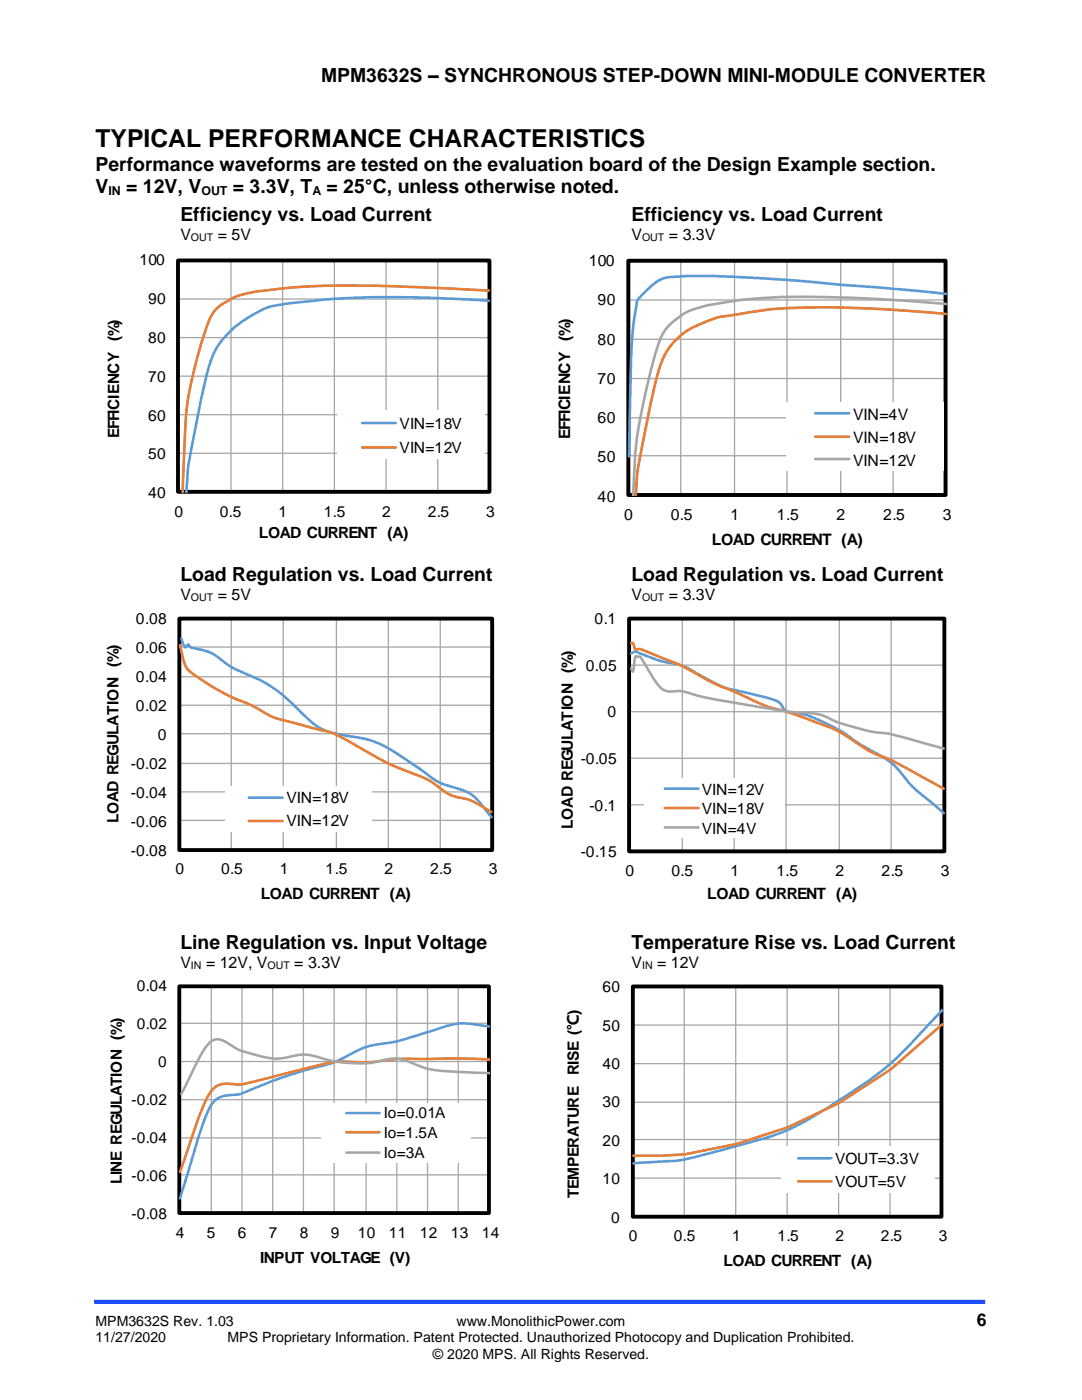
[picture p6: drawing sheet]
<svg xmlns="http://www.w3.org/2000/svg" width="216mm" height="279mm" viewBox="0 0 216 279" stroke-linecap="round" stroke-linejoin="round" font-family="sans-serif">
<path d="M18.8 259.8h177.8" fill="none" stroke="#1c4eff" stroke-width=".79" stroke-linecap="butt"/>
<path d="M35.5 59.7h62.2M35.5 52h62.2v46.2M46.1 52v46.2M56.4 52v46.2M66.7 52v46.2M77 52v46.2M87.4 52v46.2M35.5 75.1h62.2M35.5 67.4h62.2M35.5 90.5h62.2M35.5 82.8h62.2" fill="none" stroke="#a6a6a6" stroke-width=".26"/>
<path d="M35.5 52h62.2v46.2h-62.2z" fill="none" stroke="#000" stroke-width=".77" stroke-linecap="butt"/>
<path d="M35.5 52v46.2h62.2" fill="none" stroke="#000" stroke-width=".26"/>
<path d="M97.5 60l-11.6-.6-7.5-.1-6.3 .1-7.8 .4a82.1 82.1 0 0 0-10.8 1.5 20.6 20.6 0 0 0-10.8 9.1 74.4 74.4 0 0 0-3.4 13.6l-.9 4.5a49.5 49.5 0 0 0-1.2 9.8" fill="none" stroke="#5b9bd5" stroke-width=".51"/>
<path d="M97.5 58l-22.8-1h-9.4l-7.5 .4a52.8 52.8 0 0 0-10.6 1.7 14.7 14.7 0 0 0-4.4 2.9 21.5 21.5 0 0 0-2.8 7 65.7 65.7 0 0 0-3.2 20.3l-.4 9" fill="none" stroke="#ed7d31" stroke-width=".51"/>
<path d="M67.4 81.9h29.4v9.7h-29.4z" fill-rule="evenodd" fill="#fff"/>
<path d="M72.3 84.4h6.7" fill="none" stroke="#5b9bd5" stroke-width=".51"/>
<path d="M72.3 89.3h6.7" fill="none" stroke="#ed7d31" stroke-width=".51"/>
<path d="M125.4 59.9h63.3M125.4 52h63.3v46.8M135.8 52v46.8M146.6 52v46.8M157 52v46.8M167.8 52v46.8M178.2 52v46.8M125.4 75.5h63.3M125.4 67.7h63.3M125.4 91h63.3M125.4 83.4h63.3" fill="none" stroke="#a6a6a6" stroke-width=".26"/>
<path d="M125.4 52h63.3v46.8h-63.3z" fill="none" stroke="#000" stroke-width=".78" stroke-linecap="butt"/>
<path d="M125.4 52v46.8h63.3" fill="none" stroke="#000" stroke-width=".26"/>
<path d="M188.8 58.7l-29.8-2.7-12.5-.8a81.4 81.4 0 0 0-13.6 .2 11.4 11.4 0 0 0-5.1 3.8 2.79 2.79 0 0 0-.9 2.3 83.5 83.5 0 0 0-1.1 15.9l-.3 13.7" fill="none" stroke="#5b9bd5" stroke-width=".52"/>
<path d="M188.8 62.7l-13-1-12.4-.4a83.8 83.8 0 0 0-18.2 1.7 21.7 21.7 0 0 0-9.3 3.9 13.8 13.8 0 0 0-4.9 8.6 229.3 229.3 0 0 0-3.9 20.1l-.3 3.4" fill="none" stroke="#ed7d31" stroke-width=".52"/>
<path d="M188.8 60.7l-9.2-.8-8.4-.4-9.2-.3-5.7 .1a71.6 71.6 0 0 0-18 2.4 13.2 13.2 0 0 0-6.2 5.2 93.3 93.3 0 0 0-4.2 15.9 87.4 87.4 0 0 0-1.6 16.2" fill="none" stroke="#a5a5a5" stroke-width=".52"/>
<path d="M156.9 80.4h31.4v13.6h-31.4z" fill-rule="evenodd" fill="#fff"/>
<path d="M162.6 82.5h6.8M36.2 127.5l.6 1.6 .2 .1 .6-.6a.88 .88 0 0 0 .8 .7 10.8 10.8 0 0 1 6.6 3 37.8 37.8 0 0 0 6.8 3.4 28.5 28.5 0 0 1 8.4 6.6 12.4 12.4 0 0 0 5.6 3.8l3.5 .8a20 20 0 0 1 10.8 4.1l3.5 2.3a20 20 0 0 0 5.6 3.4l.8 .3a9.3 9.3 0 0 1 6.1 3.6l2 2.5" fill="none" stroke="#5b9bd5" stroke-width=".52"/>
<path d="M162.6 87.2h6.8M35.9 128.7l.3 1.3a9.1 9.1 0 0 0 1.2 3.5 43.4 43.4 0 0 0 12.9 7.3l.6 .3a17.6 17.6 0 0 0 7.7 3.1l4.1 1.2a18.1 18.1 0 0 1 7.7 3 59.3 59.3 0 0 0 11.6 5.8 16.9 16.9 0 0 1 6.6 3.7 10.8 10.8 0 0 0 4.7 1.6l1.8 .8 3 1.7" fill="none" stroke="#ed7d31" stroke-width=".52"/>
<path d="M162.6 91.6h6.8" fill="none" stroke="#a5a5a5" stroke-width=".52"/>
<g fill="none" stroke="#a6a6a6" stroke-width=".26">
<path d="M35.8 123.5h62.4v46.2h-62.4M35.8 135.1h62.4M35.8 129.1h62.4M46.1 123.5v46.2M56.5 123.5v46.2M67.1 123.5v46.2M77.5 123.5v46.2M87.8 123.5v46.2M35.8 158h62.4M35.8 152.4h62.4M35.8 146.4h62.4M35.8 140.7h62.4"/>
<path d="M35.8 163.7h62.4"/>
</g>
<path d="M35.8 123.5h62.4v46.2h-62.4z" fill="none" stroke="#000" stroke-width=".78" stroke-linecap="butt"/>
<path d="M35.8 123.5v46.2" fill="none" stroke="#000" stroke-width=".26"/>
<path d="M45 156.9h29.2v9h-29.2z" fill-rule="evenodd" fill="#fff"/>
<path d="M125.9 130.4l.3-.1a1.33 1.33 0 0 1 1.6 .1l1 .4a23.7 23.7 0 0 0 6.8 1.9l1.7 .7 3.6 2a18.9 18.9 0 0 0 7.8 2.8l.7 .2a24 24 0 0 1 6.1 1.8l.6 .8a2.36 2.36 0 0 0 2.5 1.3 18.3 18.3 0 0 1 7.4 2.6 34.2 34.2 0 0 1 5.6 3.6l1.3 .8a18.6 18.6 0 0 1 7.2 5.3 30.8 30.8 0 0 0 6.6 6.2l1.6 1.5M49.6 159.2h6.8" fill="none" stroke="#5b9bd5" stroke-width=".52"/>
<path d="M125.9 128.4h.4l.3 .9a.52 .52 0 0 0 .9 .2l1.2 .4a76.7 76.7 0 0 1 11 5l3.4 1.8 5.8 2.4a27.5 27.5 0 0 0 8.1 2.9l6.3 2.3a24.7 24.7 0 0 1 8.4 4.5 17.3 17.3 0 0 0 5.5 2.6l11.1 6M49.6 163.8h6.8" fill="none" stroke="#ed7d31" stroke-width=".52"/>
<path d="M125.5 123.5h62.9v46.4h-62.9M125.5 132.7h62.9M136.1 123.5v46.4M146.5 123.5v46.4M156.9 123.5v46.4M167.5 123.5v46.4M177.8 123.5v46.4M125.5 151.3h62.9M125.5 142h62.9M125.5 160.6h62.9" fill="none" stroke="#a6a6a6" stroke-width=".26"/>
<path d="M125.5 123.5h62.9v46.4h-62.9z" fill="none" stroke="#000" stroke-width=".78" stroke-linecap="butt"/>
<path d="M125.5 123.5v46.4" fill="none" stroke="#000" stroke-width=".26"/>
<path d="M125.9 133.4l.3 .6 .3-1.4a2.21 2.21 0 0 1 .4-1.6l.9 .1 .3 .5a31.3 31.3 0 0 0 3.9 5.8 4.8 4.8 0 0 0 3.5 .5l.6 .1a108.1 108.1 0 0 0 15.7 3.1l7.1 1.1a15.3 15.3 0 0 1 6.2 1 40.2 40.2 0 0 0 12.8 3.3l10.4 2.9" fill="none" stroke="#a5a5a5" stroke-width=".52"/>
<path d="M128.5 155.3h28v11.9h-28z" fill-rule="evenodd" fill="#fff"/>
<path d="M132.6 157.4h6.8" fill="none" stroke="#5b9bd5" stroke-width=".52"/>
<path d="M132.6 161.3h6.8" fill="none" stroke="#ed7d31" stroke-width=".52"/>
<path d="M132.6 165.1h6.8" fill="none" stroke="#a5a5a5" stroke-width=".52"/>
<g fill="none" stroke="#a6a6a6" stroke-width=".26">
<path d="M35.8 196.8h61.8v45.3h-61.8M42.2 196.8v45.3M48.3 196.8v45.3M54.4 196.8v45.3M60.5 196.8v45.3M66.7 196.8v45.3M73.1 196.8v45.3M79.2 196.8v45.3M85.3 196.8v45.3M91.4 196.8v45.3M35.8 219.5h61.8M35.8 211.8h61.8"/>
<path d="M35.8 204.2h61.8M35.8 234.5h61.8M35.8 227.1h61.8"/>
</g>
<path d="M35.8 196.8h61.8v45.3h-61.8z" fill="none" stroke="#000" stroke-width=".76" stroke-linecap="butt"/>
<path d="M35.8 196.8v45.3" fill="none" stroke="#000" stroke-width=".26"/>
<path d="M97.7 204.9l-.8-.1a15.1 15.1 0 0 0-8.5 .2l-.8 .2a63.1 63.1 0 0 1-13.9 3.5 36.3 36.3 0 0 0-6.1 2.9l-1.6 .6a101.1 101.1 0 0 0-17.8 6l-1.9 .3a4.5 4.5 0 0 0-4.7 3 161.1 161.1 0 0 0-5.3 16.3l-.4 1.4" fill="none" stroke="#5b9bd5" stroke-width=".51"/>
<path d="M97.7 211.4a164 164 0 0 0-14.5-.1h-.8a58 58 0 0 0-9.1 .7h-1.5a22 22 0 0 0-10.2 1.1l-12.3 3.1a12.1 12.1 0 0 1-4.4 .1 3.7 3.7 0 0 0-3.3 2.3 92.1 92.1 0 0 0-4.8 12.6l-.9 2.6" fill="none" stroke="#ed7d31" stroke-width=".51"/>
<path d="M97.7 214.2a102.8 102.8 0 0 1-12.1-.8l-2.4-.8a8.9 8.9 0 0 0-6.9-1 23.2 23.2 0 0 1-10.2 .1 20.6 20.6 0 0 0-5.9-1.2l-.8 .1a13.1 13.1 0 0 1-7 .3l-.8-.2a15.8 15.8 0 0 1-6.7-2.9 2.58 2.58 0 0 0-3.8 1.2l-1.7 2.7-3.2 6.6" fill="none" stroke="#a5a5a5" stroke-width=".51"/>
<path d="M64 220.1h29.9v12h-29.9z" fill-rule="evenodd" fill="#fff"/>
<path d="M188 201.6l-2.6 2.8a67.6 67.6 0 0 1-18 15.2 51.8 51.8 0 0 1-16.5 8 207.6 207.6 0 0 1-15.9 4.1l-8.6 .5M69.1 222.1h6.6" fill="none" stroke="#5b9bd5" stroke-width=".51"/>
<path d="M188 204.4l-10.3 9-10.2 6.7-10.3 4.9-10.3 3.3-10.2 2.1-4.4 .2h-5.9M69.1 226h6.6" fill="none" stroke="#ed7d31" stroke-width=".51"/>
<path d="M69.1 230h6.6" fill="none" stroke="#a5a5a5" stroke-width=".51"/>
<path d="M126.3 196.9h61.6v45.9M136.5 196.9v45.9M146.8 196.9v45.9M157.1 196.9v45.9M167.3 196.9v45.9M177.6 196.9v45.9M126.3 220h61.6M126.3 212.3h61.6M126.3 204.6h61.6M126.3 235.1h61.6M126.3 227.4h61.6" fill="none" stroke="#a6a6a6" stroke-width=".26"/>
<path d="M126.3 196.9h61.6v45.9h-61.6z" fill="none" stroke="#000" stroke-width=".77" stroke-linecap="butt"/>
<path d="M126.3 196.9v45.9h61.6" fill="none" stroke="#000" stroke-width=".26"/>
<path d="M155.9 228.8h30.5v9.3h-30.5z" fill-rule="evenodd" fill="#fff"/>
<path d="M159.2 231.1h6.7" fill="none" stroke="#5b9bd5" stroke-width=".51"/>
<path d="M159.2 235.8h6.7" fill="none" stroke="#ed7d31" stroke-width=".51"/>
<text font-size="4.9" x="19" y="29.4">TYPICAL PERFORMANCE CHARACTERISTICS</text>
<g font-size="3.9">
<text x="64.1" y="16.3">MPM3632S – SYNCHRONOUS STEP-DOWN MINI-MODULE CONVERTER</text>
<text x="19" y="34.1">Performance waveforms are tested on the evaluation board of the Design Example section.</text>
<text x="19" y="38.6">V</text>
<text x="25.2" y="38.6">= 12V, V</text>
<text x="46.5" y="38.6">= 3.3V, T</text>
<text x="65.2" y="38.6">= 25°C, unless otherwise noted.</text>
<text x="36" y="44.1">Efficiency vs. Load Current</text>
<text x="126" y="44.1">Efficiency vs. Load Current</text>
<text x="36" y="116">Load Regulation vs. Load Current</text>
<text x="126" y="116">Load Regulation vs. Load Current</text>
<text x="36" y="189.5">Line Regulation vs. Input Voltage</text>
<text x="126" y="189.5">Temperature Rise vs. Load Current</text>
</g>
<text font-size="3.5" x="194.9" y="264.5">6</text>
<g font-size="3.2">
<text x="36" y="47.9">V</text>
<text x="43.5" y="47.9">= 5V</text>
<text x="126" y="47.9">V</text>
<text x="133.5" y="47.9">= 3.3V</text>
<text x="117.5" y="53.1">100</text>
<text x="170.2" y="83.7">VIN=4V</text>
<text x="170.2" y="88.3">VIN=18V</text>
<text x="119.2" y="92.3">50</text>
<text x="119.2" y="100.1">40</text>
<text x="142.1" y="108.7">LOAD CURRENT (A)</text>
<text x="36" y="119.8">V</text>
<text x="43.5" y="119.8">= 5V</text>
<text x="126" y="119.8">V</text>
<text x="133.5" y="119.8">= 3.3V</text>
<text x="36" y="193.2">V</text>
<text x="41.1" y="193.2">= 12V, V</text>
<text x="58.7" y="193.2">= 3.3V</text>
<text x="126" y="193.2">V</text>
<text x="131.1" y="193.2">= 12V</text>
</g>
<g font-size="3.1">
<text x="27.8" y="52.9">100</text>
<text x="29.5" y="60.7">90</text>
<text x="119.2" y="60.9">90</text>
<text x="29.5" y="68.4">80</text>
<text x="119.2" y="68.8">80</text>
<text x="29.5" y="76.2">70</text>
<text x="119.2" y="76.6">70</text>
<text x="29.5" y="83.9">60</text>
<text x="23.8" y="87.4" transform="rotate(-90 23.8 87.4)">EFFICIENCY (%)</text>
<text x="79.7" y="85.5">VIN=18V</text>
<text x="113.7" y="87.7" transform="rotate(-90 113.7 87.7)">EFFICIENCY (%)</text>
<text x="119.2" y="84.5">60</text>
<text x="29.5" y="91.7">50</text>
<text x="79.7" y="90.4">VIN=12V</text>
<text x="170.2" y="93">VIN=12V</text>
<text x="29.5" y="99.4">40</text>
<text x="34.8" y="103.1">0</text>
<text x="43.9" y="103.1">0.5</text>
<text x="51.7" y="107.4">LOAD CURRENT (A)</text>
<text x="55.5" y="103.1">1</text>
<text x="64.6" y="103.1">1.5</text>
<text x="76.3" y="103.1">2</text>
<text x="85.3" y="103.1">2.5</text>
<text x="97" y="103.1">3</text>
<text x="124.6" y="103.9">0</text>
<text x="133.9" y="103.9">0.5</text>
<text x="145.8" y="103.9">1</text>
<text x="155" y="103.9">1.5</text>
<text x="166.9" y="103.9">2</text>
<text x="176.2" y="103.9">2.5</text>
<text x="188.1" y="103.9">3</text>
<text x="27.1" y="124.5">0.08</text>
<text x="118.6" y="124.5">0.1</text>
<text x="27.1" y="130.2">0.06</text>
<text x="27.1" y="136">0.04</text>
<text x="116.9" y="133.8">0.05</text>
<text x="27.1" y="141.8">0.02</text>
<text x="121.2" y="143.1">0</text>
<text x="31.5" y="147.6">0</text>
<text x="26.1" y="153.4">-0.02</text>
<text x="115.9" y="152.5">-0.05</text>
<text x="26.1" y="159.2">-0.04</text>
<text x="57.2" y="160.3">VIN=18V</text>
<text x="117.6" y="161.8">-0.1</text>
<text x="140" y="158.6">VIN=12V</text>
<text x="23.6" y="164.3" transform="rotate(-90 23.6 164.3)">LOAD REGULATION (%)</text>
<text x="26.1" y="165">-0.06</text>
<text x="57.2" y="164.9">VIN=12V</text>
<text x="114.3" y="165.4" transform="rotate(-90 114.3 165.4)">LOAD REGULATION (%)</text>
<text x="140" y="162.5">VIN=18V</text>
<text x="140" y="166.4">VIN=4V</text>
<text x="26.1" y="170.8">-0.08</text>
<text x="115.9" y="171.1">-0.15</text>
<text x="35" y="174.5">0</text>
<text x="44.1" y="174.5">0.5</text>
<text x="52" y="179.3">LOAD CURRENT (A)</text>
<text x="55.9" y="174.5">1</text>
<text x="65" y="174.5">1.5</text>
<text x="76.7" y="174.5">2</text>
<text x="85.8" y="174.5">2.5</text>
<text x="97.5" y="174.5">3</text>
<text x="124.8" y="174.8">0</text>
<text x="134" y="174.8">0.5</text>
<text x="141.1" y="179.5">LOAD CURRENT (A)</text>
<text x="145.8" y="174.8">1</text>
<text x="154.9" y="174.8">1.5</text>
<text x="166.7" y="174.8">2</text>
<text x="175.9" y="174.8">2.5</text>
<text x="187.7" y="174.8">3</text>
<text x="27.3" y="197.8">0.04</text>
<text x="120.2" y="198">60</text>
<text x="27.3" y="205.4">0.02</text>
<text x="120.2" y="205.7">50</text>
<text x="31.6" y="213">0</text>
<text x="120.2" y="213.3">40</text>
<text x="26.3" y="220.6">-0.02</text>
<text x="120.2" y="221">30</text>
<text x="76.6" y="223.2">Io=0.01A</text>
<text x="76.6" y="227.2">Io=1.5A</text>
<text x="26.3" y="228.1">-0.04</text>
<text x="76.6" y="231.1">Io=3A</text>
<text x="120.2" y="228.7">20</text>
<text x="166.7" y="232.3">VOUT=3.3V</text>
<text x="24.3" y="236.4" transform="rotate(-90 24.3 236.4)">LINE REGULATION (%)</text>
<text x="26.3" y="235.7">-0.06</text>
<text x="115.5" y="239.1" transform="rotate(-90 115.5 239.1)">TEMPERATURE RISE (℃)</text>
<text x="120.2" y="236.3">10</text>
<text x="166.7" y="236.9">VOUT=5V</text>
<text x="26.3" y="243.3">-0.08</text>
<text x="121.9" y="244">0</text>
<text x="35.1" y="247">4</text>
<text x="41.2" y="247">5</text>
<text x="47.4" y="247">6</text>
<text x="53.6" y="247">7</text>
<text x="59.8" y="247">8</text>
<text x="66" y="247">9</text>
<text x="71.4" y="247">10</text>
<text x="77.6" y="247">11</text>
<text x="83.8" y="247">12</text>
<text x="90" y="247">13</text>
<text x="96.2" y="247">14</text>
<text x="125.5" y="247.7">0</text>
<text x="134.5" y="247.7">0.5</text>
<text x="146.1" y="247.7">1</text>
<text x="155.1" y="247.7">1.5</text>
<text x="166.7" y="247.7">2</text>
<text x="175.8" y="247.7">2.5</text>
<text x="187.4" y="247.7">3</text>
<text x="51.9" y="252">INPUT VOLTAGE (V)</text>
<text x="144.4" y="252.7">LOAD CURRENT (A)</text>
</g>
<g font-size="2.8">
<text x="19" y="264.5">MPM3632S Rev. 1.03</text>
<text x="19" y="267.9">11/27/2020</text>
<text x="45.4" y="267.9">MPS Proprietary Information. Patent Protected. Unauthorized Photocopy and Duplication Prohibited.</text>
<text x="91.1" y="264.5">www.MonolithicPower.com</text>
<text x="86.4" y="271.2">© 2020 MPS. All Rights Reserved.</text>
</g>
<g font-size="2.5">
<text x="21.6" y="38.9">IN</text>
<text x="40.2" y="38.9">OUT</text>
<text x="62.3" y="38.9">A</text>
</g>
<g font-size="2.1">
<text x="38.1" y="48">OUT</text>
<text x="128.1" y="48">OUT</text>
<text x="38.1" y="120">OUT</text>
<text x="128.1" y="120">OUT</text>
<text x="38.1" y="193.4">IN</text>
<text x="53.4" y="193.4">OUT</text>
<text x="128.1" y="193.4">IN</text>
</g>
</svg>
